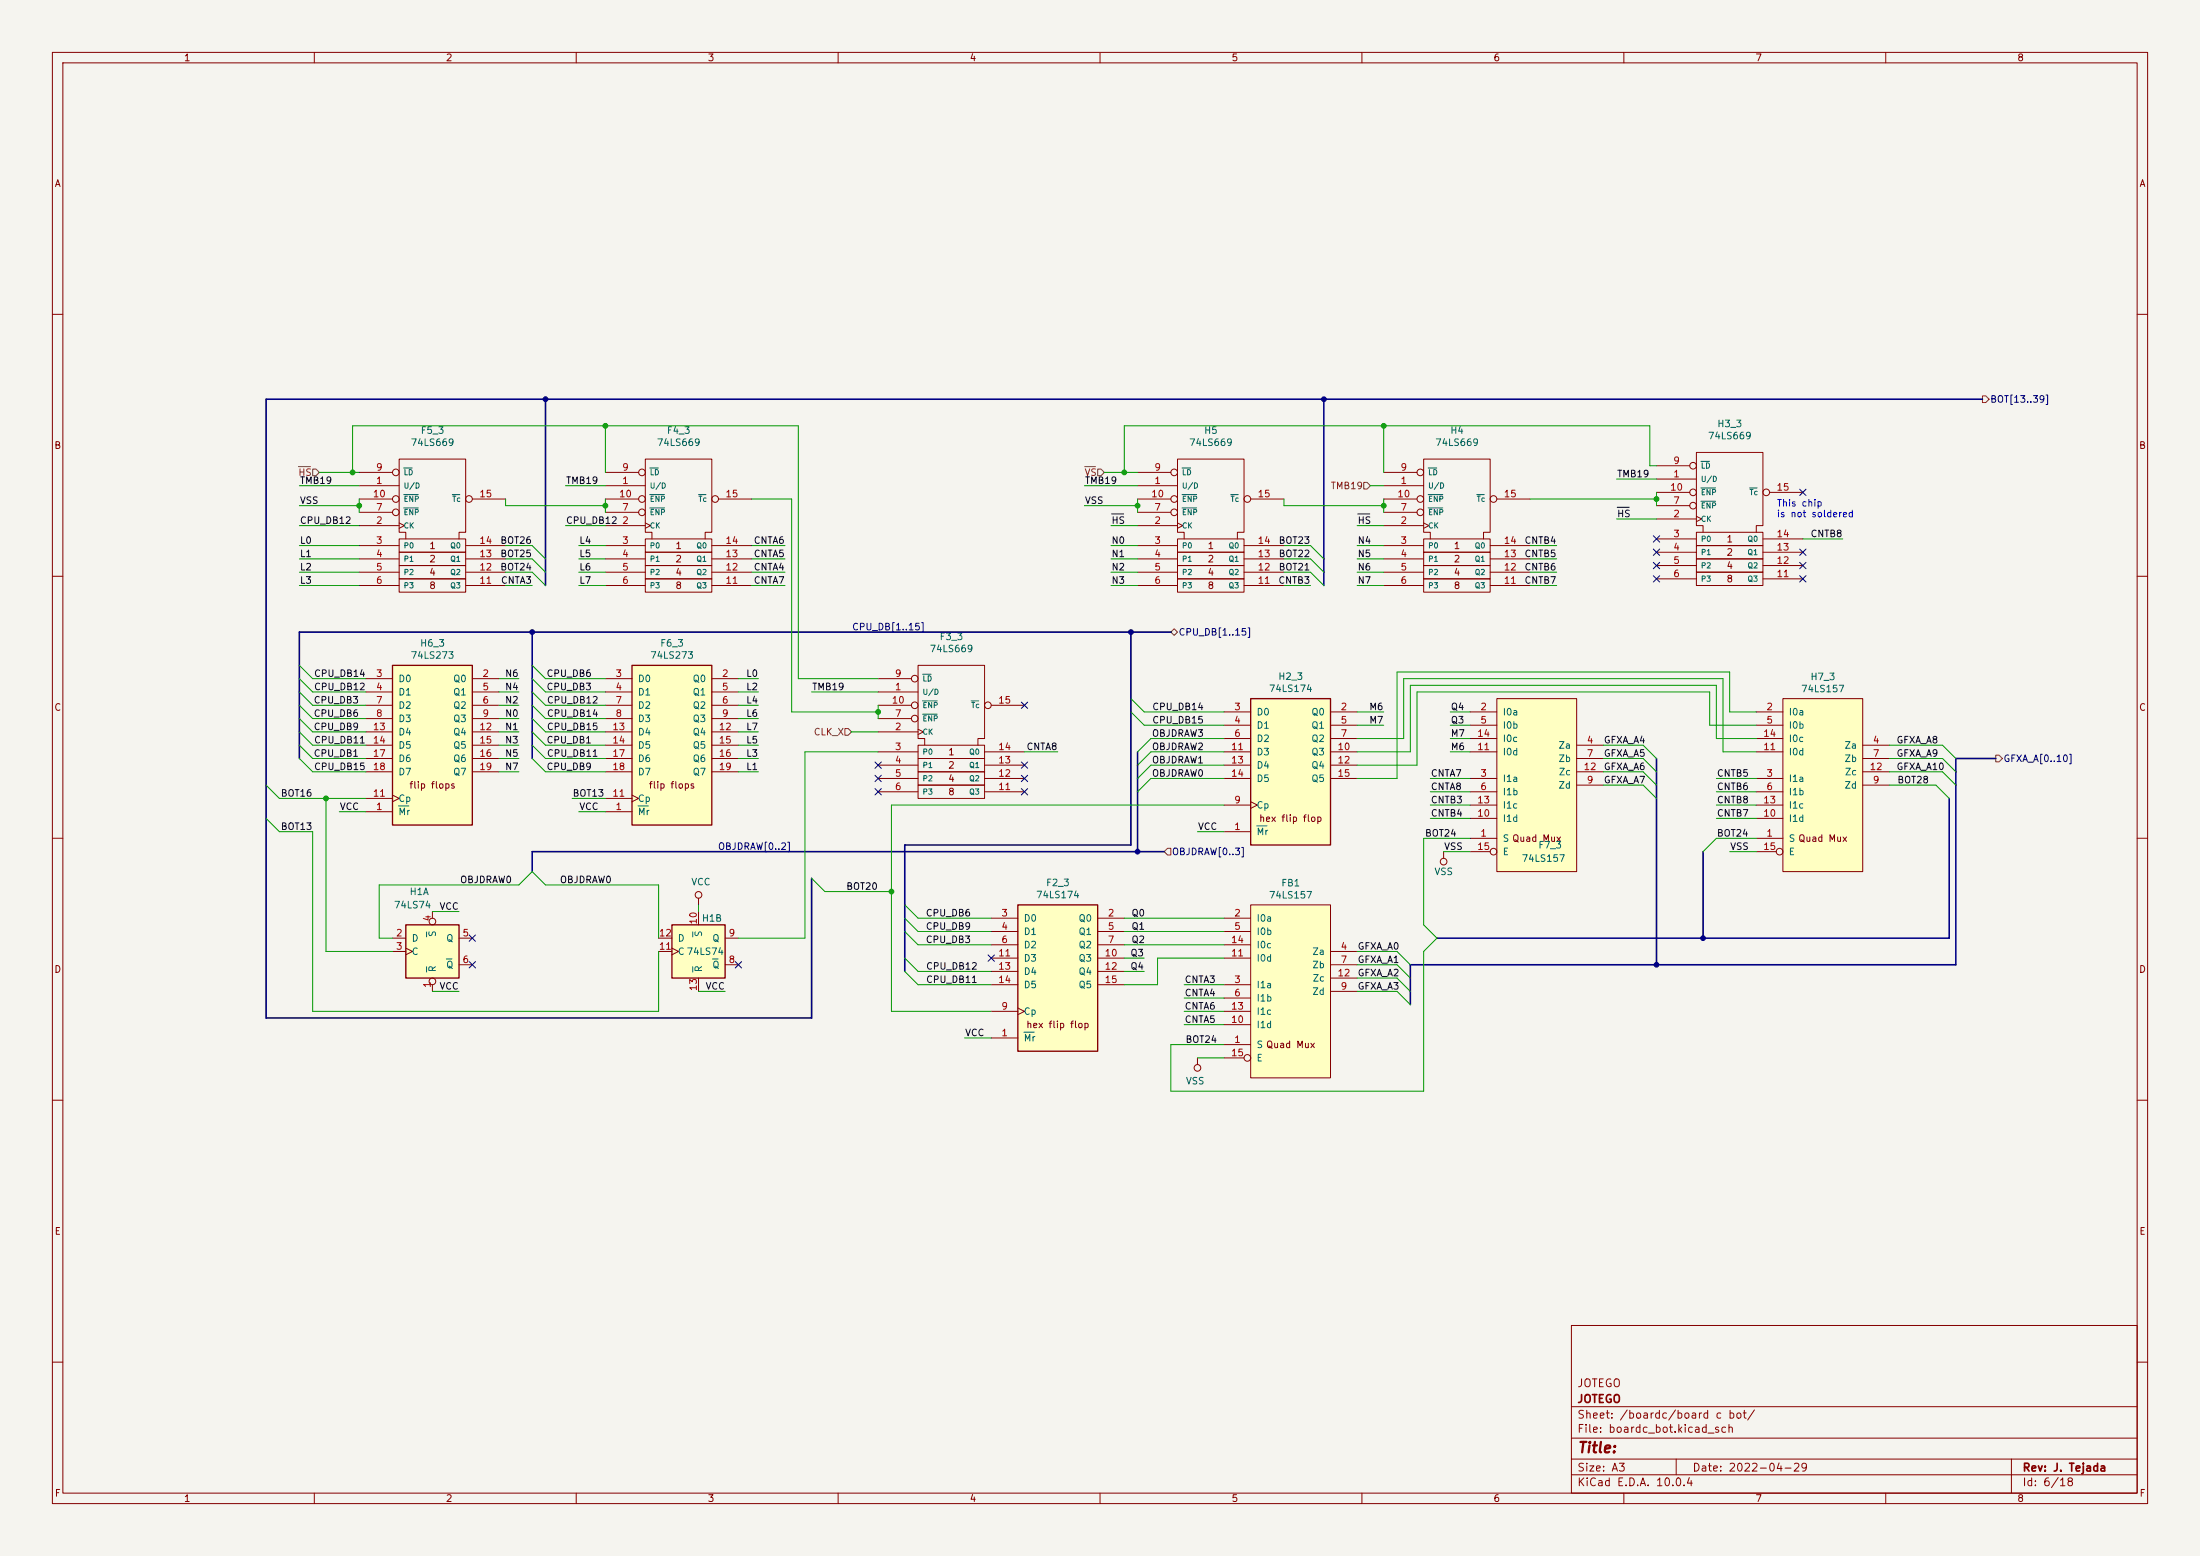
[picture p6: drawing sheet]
<svg xmlns="http://www.w3.org/2000/svg" width="420mm" height="297mm" viewBox="0 0 420 297" stroke-linecap="round" stroke-linejoin="round" font-family="sans-serif">
<path d="M0 0h420v297h-420z" fill="#f5f4ef" stroke="#f5f4ef" stroke-width=".19"/>
<g fill="none" stroke="#840000" stroke-width=".19">
<path d="M10 10h400v277h-400zM12 12h396v273h-396zM60 10v2M110 10v2M160 10v2M210 10v2M260 10v2M310 10v2M360 10v2M10 60h2M408 60h2M10 110h2"/>
<path d="M408 110h2M10 160h2M408 160h2M10 210h2M408 210h2M300 253h108v32h-108zM10 260h2M300 278.5h108M300 274.5h108M300 268.5h108M320 278.5v3M384 278.5v6.5"/>
<path d="M408 260h2M60 285v2M110 285v2M160 285v2M210 285v2M260 285v2M300 281.5h108M310 285v2M360 285v2"/>
</g>
<path d="M194.3 172.7h15.2v28h-15.2z" fill="#ffffc2"/>
<path d="M194.3 172.7h15.2v28h-15.2z" fill="none" stroke="#840000" stroke-width=".25"/>
<g fill="none" stroke="#840000" stroke-width=".19">
<path d="M115.6 92.7h7.6M115.6 97.8h6.3M115.6 90.2h6.3M115.6 95.3h6.3M123.2 99.8l1 .5-1 .5M137.2 95.3h6.3M115.6 100.3h7.6M115.6 104.1h7.6M115.6 106.7h7.6M115.6 109.2h7.6M115.6 111.8h7.6M123.2 102.9h12.7v2.5h-12.7z"/>
<path d="M123.2 105.4h12.7v2.6h-12.7zM123.2 108h12.7v2.5h-12.7zM123.2 110.5h12.7v2.5h-12.7zM124.5 102.9v-1.3h-1.3v-14h12.7v14h-1.3v1.3M135.9 104.1h7.6M135.9 106.7h7.6M135.9 109.2h7.6M135.9 111.8h7.6M189.2 175.3h5.1M189.2 177.8h5.1M209.5 175.3h5.1M209.5 177.8h5.1"/>
<path d="M189.2 198.1h5.1M189.2 180.3h5.1M189.2 193h5.1M189.2 182.9h5.1M189.2 185.4h5.1M189.2 188h5.1M194.3 192.4l1.3 .6-1.3 .7M209.5 180.3h5.1M209.5 182.9h5.1M209.5 185.4h5.1M209.5 188h5.1"/>
<circle cx="122.6" cy="90.2" r=".63"/>
<circle cx="122.6" cy="97.8" r=".63"/>
<circle cx="122.6" cy="95.2" r=".63"/>
<circle cx="136.5" cy="95.2" r=".63"/>
</g>
<path d="M124.1 97h2.7M124.1 89.3h1.6M124.1 94.4h2.7M133.3 94.4h1.5M195.5 197h1.9" fill="none" stroke="#006464" stroke-width=".19"/>
<path d="M285.7 133.4h15.3v33h-15.3z" fill="#ffffc2"/>
<g fill="none" stroke="#840000" stroke-width=".19">
<path d="M280.7 135.9h5M280.7 138.4h5M285.7 133.4h15.3v33h-15.3zM280.7 148.6h5M280.7 151.1h5M280.7 156.2h5M280.7 143.5h5M280.7 153.7h5M280.7 141h5M301 142.2h5.1M301 144.8h5.1M301 149.9h5.1"/>
<path d="M301 147.3h5.1M275.6 162.6v1.2M280.7 160h5M280.7 162.6h3.8"/>
<circle cx="275.6" cy="164.5" r=".63"/>
<circle cx="285.1" cy="162.6" r=".63"/>
</g>
<path d="M238.8 172.7h15.2v33h-15.2z" fill="#ffffc2"/>
<g fill="none" stroke="#840000" stroke-width=".19">
<path d="M233.7 175.3h5.1M233.7 177.8h5.1M238.8 172.7h15.2v33h-15.2zM233.7 199.4h5.1M233.7 188h5.1M233.7 190.5h5.1M233.7 195.6h5.1M233.7 182.9h5.1M233.7 193h5.1M233.7 180.3h5.1M254 181.6h5.1M254 184.2h5.1"/>
<path d="M254 189.2h5.1M254 186.7h5.1M228.6 201.9v1.3M233.7 201.9h3.8"/>
<circle cx="228.6" cy="203.8" r=".63"/>
<circle cx="238.1" cy="201.9" r=".63"/>
</g>
<path d="M340.4 133.4h15.2v33h-15.2z" fill="#ffffc2"/>
<g fill="none" stroke="#840000" stroke-width=".19">
<path d="M264.2 92.7h7.6M264.2 97.8h6.3M264.2 90.2h6.3M264.2 95.3h6.3M271.8 99.8l1 .5-1 .5M285.7 95.3h6.4M316.2 91.4h7.6M316.2 99.1h7.6M316.2 96.5h6.4M316.2 88.9h6.4M316.2 94h6.4M323.8 98.6l1.1 .5-1.1 .5"/>
<path d="M337.8 94h6.4M264.2 100.3h7.6M264.2 104.1h7.6M264.2 106.7h7.6M264.2 109.2h7.6M264.2 111.8h7.6M271.8 102.9h12.7v2.5h-12.7zM271.8 105.4h12.7v2.6h-12.7zM271.8 108h12.7v2.5h-12.7zM271.8 110.5h12.7v2.5h-12.7zM273 102.9v-1.3h-1.2v-14h12.7v14h-1.3v1.3M284.5 104.1h7.6"/>
<path d="M284.5 106.7h7.6M284.5 109.2h7.6M284.5 111.8h7.6M316.2 102.9h7.6M316.2 105.4h7.6M316.2 108h7.6M316.2 110.5h7.6M323.8 101.6h12.7v2.5h-12.7zM323.8 104.1h12.7v2.6h-12.7zM323.8 106.7h12.7v2.5h-12.7zM323.8 109.2h12.7v2.6h-12.7zM325.1 101.6v-1.3h-1.3v-13.9h12.7v13.9h-1.2v1.3"/>
<path d="M336.5 102.9h7.7M336.5 105.4h7.7M336.5 108h7.7M336.5 110.5h7.7M335.3 135.9h5.1M335.3 138.4h5.1M340.4 133.4h15.2v33h-15.2zM335.3 148.6h5.1M335.3 151.1h5.1M335.3 156.2h5.1M335.3 143.5h5.1M335.3 153.7h5.1"/>
<path d="M335.3 141h5.1M355.6 142.2h5.1M355.6 144.8h5.1M355.6 149.9h5.1M355.6 147.3h5.1M335.3 160h5.1M335.3 162.6h3.8"/>
<circle cx="271.1" cy="90.2" r=".63"/>
<circle cx="271.1" cy="97.8" r=".63"/>
<circle cx="271.1" cy="95.2" r=".63"/>
<circle cx="285.1" cy="95.2" r=".63"/>
<circle cx="323.2" cy="94" r=".63"/>
<circle cx="323.2" cy="88.9" r=".63"/>
<circle cx="323.2" cy="96.5" r=".63"/>
<circle cx="337.2" cy="94" r=".63"/>
<circle cx="339.7" cy="162.6" r=".63"/>
</g>
<path d="M272.6 97h2.8M272.6 89.3h1.7M272.6 94.4h2.8M281.9 94.4h1.5M324.7 95.7h2.8M324.7 88.1h1.6M324.7 93.1h2.8M334 93.1h1.4" fill="none" stroke="#006464" stroke-width=".19"/>
<path d="M128.3 176.5h10.1v10.2h-10.1z" fill="#ffffc2"/>
<path d="M128.3 176.5h10.1v10.2h-10.1z" fill="none" stroke="#840000" stroke-width=".25"/>
<g fill="none" stroke="#840000" stroke-width=".19">
<path d="M125.7 179.1h2.6M133.3 171.5v1.2M133.3 174v2.5M138.4 179.1h2.6M125.7 181.6h2.6M128.3 181l1.2 .6-1.2 .6M133.3 186.7v2.5M138.4 184.2h2.6"/>
<circle cx="133.3" cy="170.8" r=".63"/>
</g>
<path d="M132.2 177.9v.9M132.2 184.5v1M136 183h1.1" fill="none" stroke="#006464" stroke-width=".19"/>
<path d="M120.6 127h15.3v30.5h-15.3z" fill="#ffffc2"/>
<path d="M120.6 127h15.3v30.5h-15.3z" fill="none" stroke="#840000" stroke-width=".25"/>
<g fill="none" stroke="#840000" stroke-width=".19">
<path d="M115.6 129.5h5M115.6 132.1h5M115.6 134.6h5M115.6 137.2h5M115.6 139.7h5M135.9 129.5h5.1M135.9 132.1h5.1M135.9 134.6h5.1M135.9 137.2h5.1M135.9 139.7h5.1M115.6 154.9h5M115.6 152.4h5"/>
<path d="M115.6 142.2h5M115.6 144.8h5M115.6 147.3h5M120.6 151.8l1.3 .6-1.3 .6M135.9 142.2h5.1M135.9 144.8h5.1M135.9 147.3h5.1"/>
</g>
<path d="M121.8 153.8h2" fill="none" stroke="#006464" stroke-width=".19"/>
<path d="M77.5 176.5h10.1v10.2h-10.1z" fill="#ffffc2"/>
<path d="M77.5 176.5h10.1v10.2h-10.1z" fill="none" stroke="#840000" stroke-width=".25"/>
<g fill="none" stroke="#840000" stroke-width=".19">
<path d="M74.9 179.1h2.6M82.5 174v1.3M87.6 179.1h2.6M74.9 181.6h2.6M77.5 181l1.2 .6-1.2 .6M82.5 188v1.2M87.6 184.2h2.6"/>
<circle cx="82.5" cy="175.9" r=".63"/>
<circle cx="82.5" cy="187.3" r=".63"/>
</g>
<path d="M81.4 177.9v.9M81.4 184.5v1M85.2 183h1.1" fill="none" stroke="#006464" stroke-width=".19"/>
<path d="M238.8 133.4h15.2v27.9h-15.2z" fill="#ffffc2"/>
<path d="M238.8 133.4h15.2v27.9h-15.2z" fill="none" stroke="#840000" stroke-width=".25"/>
<g fill="none" stroke="#840000" stroke-width=".19">
<path d="M233.7 135.9h5.1M233.7 138.4h5.1M254 135.9h5.1M254 138.4h5.1M233.7 158.8h5.1M233.7 141h5.1M233.7 153.7h5.1M233.7 143.5h5.1M233.7 146.1h5.1M233.7 148.6h5.1M238.8 153l1.2 .7-1.2 .6M254 141h5.1"/>
<path d="M254 143.5h5.1M254 146.1h5.1M254 148.6h5.1"/>
</g>
<path d="M239.9 157.6h2" fill="none" stroke="#006464" stroke-width=".19"/>
<path d="M74.9 127h15.3v30.5h-15.3z" fill="#ffffc2"/>
<path d="M74.9 127h15.3v30.5h-15.3z" fill="none" stroke="#840000" stroke-width=".25"/>
<g fill="none" stroke="#840000" stroke-width=".19">
<path d="M68.6 92.7h7.6M68.6 97.8h6.3M68.6 90.2h6.3M68.6 95.3h6.3M76.2 99.8l1 .5-1 .5M90.2 95.3h6.3M217.2 92.7h7.6M217.2 97.8h6.3M217.2 90.2h6.3M217.2 95.3h6.3M224.8 99.8l1 .5-1 .5M238.8 95.3h6.3"/>
<path d="M68.6 100.3h7.6M68.6 104.1h7.6M68.6 106.7h7.6M68.6 109.2h7.6M68.6 111.8h7.6M76.2 102.9h12.7v2.5h-12.7zM76.2 105.4h12.7v2.6h-12.7zM76.2 108h12.7v2.5h-12.7zM76.2 110.5h12.7v2.5h-12.7zM77.5 102.9v-1.3h-1.3v-14h12.7v14h-1.3v1.3M88.9 104.1h7.6M88.9 106.7h7.6"/>
<path d="M88.9 109.2h7.6M88.9 111.8h7.6M217.2 100.3h7.6M217.2 104.1h7.6M217.2 106.7h7.6M217.2 109.2h7.6M217.2 111.8h7.6M224.8 102.9h12.7v2.5h-12.7zM224.8 105.4h12.7v2.6h-12.7zM224.8 108h12.7v2.5h-12.7zM224.8 110.5h12.7v2.5h-12.7zM226.1 102.9v-1.3h-1.3v-14h12.7v14h-1.3v1.3"/>
<path d="M237.5 104.1h7.6M237.5 106.7h7.6M237.5 109.2h7.6M237.5 111.8h7.6M69.8 129.5h5.1M69.8 132.1h5.1M69.8 134.6h5.1M69.8 137.2h5.1M69.8 139.7h5.1M90.2 129.5h5M90.2 132.1h5M90.2 134.6h5"/>
<path d="M90.2 137.2h5M90.2 139.7h5M167.6 129.5h6.4M167.6 132.1h7.7M167.6 134.6h6.4M167.6 137.2h6.4M167.6 139.7h7.7M175.3 139.2l1 .5-1 .5M189.2 134.6h6.4M69.8 154.9h5.1M69.8 152.4h5.1M69.8 142.2h5.1"/>
<path d="M69.8 144.8h5.1M69.8 147.3h5.1M74.9 151.8l1.3 .6-1.3 .6M90.2 142.2h5M90.2 144.8h5M90.2 147.3h5M167.6 143.5h7.7M167.6 146.1h7.7M167.6 148.6h7.7M167.6 151.1h7.7M175.3 142.2h12.7v2.6h-12.7zM175.3 144.8h12.7v2.5h-12.7z"/>
<path d="M175.3 147.3h12.7v2.6h-12.7zM175.3 149.9h12.7v2.5h-12.7zM176.5 142.2v-1.2h-1.2v-14h12.7v14h-1.3v1.2M188 143.5h7.6M188 146.1h7.6M188 148.6h7.6M188 151.1h7.6"/>
<circle cx="75.6" cy="90.2" r=".63"/>
<circle cx="75.6" cy="97.8" r=".63"/>
<circle cx="75.6" cy="95.2" r=".63"/>
<circle cx="89.5" cy="95.2" r=".63"/>
<circle cx="224.2" cy="97.8" r=".63"/>
<circle cx="224.2" cy="95.2" r=".63"/>
<circle cx="224.2" cy="90.2" r=".63"/>
<circle cx="238.1" cy="95.2" r=".63"/>
<circle cx="174.6" cy="137.2" r=".63"/>
<circle cx="174.6" cy="134.6" r=".63"/>
<circle cx="174.6" cy="129.5" r=".63"/>
<circle cx="188.6" cy="134.6" r=".63"/>
</g>
<g fill="none" stroke="#006464" stroke-width=".19">
<path d="M77.1 97h2.8M77.1 89.3h1.6M77.1 94.4h2.8M86.3 94.4h1.5M225.7 97h2.7M225.7 89.3h1.6M225.7 94.4h2.7M234.9 94.4h1.5M176.1 136.3h2.8M176.1 128.7h1.7M176.1 133.8h2.8M185.4 133.8h1.4"/>
<path d="M76.1 153.8h2"/>
</g>
<path d="M378.5 75.6h.6l.6 .6-.6 .6h-.6zM57 89.1h2.3M59.7 89.5h.6l.7 .7-.7 .6h-.6zM207.1 89.1h2M209.5 89.5h.7l.6 .7-.6 .6h-.7zM260.3 92.1h.7l.6 .6-.6 .6h-.7zM161.3 139.1h.6l.7 .6-.7 .6h-.6zM223.5 120.7l.7-.7 .6 .7-.6 .6zM381 144.1h.6l.7 .7-.7 .6h-.6zM222.9 161.9h.6v1.3h-.6l-.7-.6z" fill="none" stroke="#725600" stroke-width=".19"/>
<path d="M212.2 98.1h2.3M259.2 98.1h2.3M308.7 96.8h2.3" fill="none" stroke="#0f0f0f" stroke-width=".19"/>
<path d="M104.1 76.2v35.6M252.7 76.2v35.6M378.5 76.2h-327.7v118.1h104.1v-26.7M101.6 120.7v24.1M215.9 120.7v40.6h-43.2v24.1M223.5 120.7h-166.4v24.1M217.2 143.5v19.1M316.2 144.8v39.4M372.1 152.4v26.7h-97.8M381 144.8h-7.6v39.4h-104.2v7.6M222.2 162.6h-120.6v3.8M325.1 162.6v16.5" fill="none" stroke="#000084" stroke-width=".3"/>
<g fill="none" stroke="#009600" stroke-width=".19">
<path d="M57.1 96.5h11.5M57.1 92.7h11.5M61 90.2h7.6M67.3 90.2v-8.9h85.1v48.2h15.2M68.6 95.3v2.5M96.5 95.3v1.2h19.1M107.9 92.7h7.7M115.6 81.3v8.9M115.6 95.3v2.5M143.5 95.3h7.6v40.6h16.5M207 96.5h10.2M207 92.7h10.2"/>
<path d="M210.8 90.2h6.4M217.2 95.3v2.5M245.1 95.3v1.2h19.1M261.6 92.7h2.6M264.2 81.3v8.9M264.2 95.3v2.5M292.1 95.3h24.1M308.6 99.1h7.6M308.6 91.4h7.6M316.2 88.9h-1.2v-7.6h-100.4v8.9M316.2 94v2.5M57.1 111.8h11.5"/>
<path d="M57.1 106.7h11.5M57.1 109.2h11.5M57.1 104.1h11.5M57.1 100.3h11.5M96.5 111.8h5.1M96.5 106.7h5.1l2.5 2.5M96.5 109.2h5.1l2.5 2.6M96.5 104.1h5.1l2.5 2.6M107.9 100.3h7.7M110.5 111.8h5.1M110.5 106.7h5.1M110.5 109.2h5.1"/>
<path d="M110.5 104.1h5.1M143.5 111.8h6.4M143.5 106.7h6.4M143.5 109.2h6.4M143.5 104.1h6.4M212.1 111.8h5.1M212.1 106.7h5.1M212.1 109.2h5.1M212.1 104.1h5.1M212.1 100.3h5.1M245.1 111.8h5.1M245.1 106.7h5.1l2.5 2.5"/>
<path d="M245.1 109.2h5.1l2.5 2.6M245.1 104.1h5.1l2.5 2.6M259.1 111.8h5.1M259.1 106.7h5.1M259.1 109.2h5.1M259.1 104.1h5.1M259.1 100.3h5.1M292.1 111.8h5.1M292.1 106.7h5.1M292.1 109.2h5.1M292.1 104.1h5.1M344.2 102.9h7.6"/>
<path d="M57.1 129.5l2.6 2.6h10.1M57.1 139.7l2.6 2.5h10.1M57.1 127l2.6 2.5h10.1M57.1 134.6l2.6 2.6h10.1M57.1 137.2l2.6 2.5h10.1M57.1 132.1l2.6 2.5h10.1M95.2 132.1h3.9M95.2 129.5h3.9M95.2 137.2h3.9M95.2 139.7h3.9M95.2 134.6h3.9M101.6 129.5l2.5 2.6h11.5"/>
<path d="M101.6 139.7l2.5 2.5h11.5M101.6 127l2.5 2.5h11.5M101.6 134.6l2.5 2.6h11.5M101.6 137.2l2.5 2.5h11.5M101.6 132.1l2.5 2.5h11.5M141 132.1h3.8M141 129.5h3.8M141 137.2h3.8M141 139.7h3.8M141 134.6h3.8M154.9 132.1h12.7M162.6 139.7h5"/>
<path d="M167.6 134.6v2.6M215.9 135.9l2.5 2.5h15.3M215.9 133.4l2.5 2.5h15.3M259.1 138.4h5.1M259.1 135.9h5.1M276.9 138.4h3.8M276.9 135.9h3.8M335.3 138.4h-8.9v-6.3h-55.9v14h-11.4M335.3 135.9h-5.1v-7.6h-63.5v20.3h-7.6M50.8 156.2l2.5 2.6h6.4v34.2h66v-11.4M50.8 149.9l2.5 2.5h16.5M57.1 144.8l2.6 2.5h10.1"/>
<path d="M57.1 142.2l2.6 2.6h10.1M62.2 152.4v29.2h12.7M64.8 154.9h5M95.2 147.3h3.9M95.2 142.2h3.9M95.2 144.8h3.9M101.6 144.8l2.5 2.5h11.5M101.6 142.2l2.5 2.6h11.5M109.2 152.4h6.4M110.5 154.9h5.1M141 147.3h3.8M141 142.2h3.8"/>
<path d="M141 144.8h3.8M167.6 143.5h-13.9v35.6h-12.7M195.6 143.5h6.3M228.6 158.8h5.1M233.7 153.7h-63.5v39.3h19M233.7 141h-14l-2.5 2.5M233.7 143.5h-14l-2.5 2.6M233.7 148.6h-14l-2.5 2.5M233.7 146.1h-14l-2.5 2.5M259.1 141h8.9v-11.5h60.9v14h6.4M273 153.7h7.7M273 156.2h7.7"/>
<path d="M273 148.6h7.7M273 151.1h7.7M276.9 141h3.8M276.9 143.5h3.8M306.1 147.3h7.6l2.5 2.6M306.1 142.2h7.6l2.5 2.6M306.1 144.8h7.6l2.5 2.5M306.1 149.9h7.6l2.5 2.5M327.7 153.7h7.6M327.7 156.2h7.6M327.7 148.6h7.6M327.7 151.1h7.6"/>
<path d="M335.3 141h-7.6v-10.2h-58.5v12.7h-10.1M360.7 147.3h10.1l2.6 2.6M360.7 142.2h10.1l2.6 2.6M360.7 144.8h10.1l2.6 2.5M360.7 149.9h8.9l2.5 2.5M74.9 179.1h-2.5v-10.2h26.7l2.5-2.5 2.5 2.5h21.6v10.2M82.5 174h5.1M133.3 172.7v1.3M154.9 167.6l2.6 2.6h12.7M172.7 177.8l2.6 2.5h13.9M172.7 172.7l2.6 2.6h13.9M172.7 175.3l2.6 2.5h13.9"/>
<path d="M214.6 175.3h19.1M214.6 177.8h19.1M275.6 162.6h5.1M280.7 160h-8.9v16.5l2.5 2.6-2.5 2.5v26.7h-48.3v-8.9h10.2M330.2 162.6h5.1M335.3 160h-7.6l-2.6 2.6M82.5 189.2h5.1M133.3 189.2h5.1M172.7 182.9l2.6 2.5h13.9M172.7 185.4l2.6 2.6h13.9M184.1 198.1h5.1M214.6 180.3h19.1"/>
<path d="M214.6 185.4h3.8M214.6 182.9h3.8M226.1 188h7.6M226.1 193h7.6M226.1 195.6h7.6M226.1 190.5h7.6M233.7 182.9h-12.7v5.1h-6.4M259.1 184.2h7.6l2.5 2.5M259.1 189.2h7.6l2.5 2.6M259.1 181.6h7.6l2.5 2.6M259.1 186.7h7.6l2.5 2.5M228.6 201.9h5.1"/>
</g>
<g fill="none" stroke="#000084" stroke-width=".19">
<path d="M343.6 93.4l1.2 1.2M344.8 93.4l-1.2 1.2M315.6 102.3l1.2 1.2M315.6 107.3l1.2 1.3M315.6 109.9l1.2 1.2M315.6 104.8l1.2 1.2M316.8 102.3l-1.2 1.2M316.8 107.3l-1.2 1.3M316.8 109.9l-1.2 1.2M316.8 104.8l-1.2 1.2M343.6 107.3l1.2 1.3M343.6 109.9l1.2 1.2"/>
<path d="M343.6 104.8l1.2 1.2M344.8 107.3l-1.2 1.3M344.8 109.9l-1.2 1.2M344.8 104.8l-1.2 1.2M195 134l1.2 1.2M196.2 134l-1.2 1.2M167 150.5l1.2 1.2M167 148l1.2 1.2M167 145.4l1.2 1.3M168.2 150.5l-1.2 1.2M168.2 148l-1.2 1.2M168.2 145.4l-1.2 1.3"/>
<path d="M195 145.4l1.2 1.3M195 150.5l1.2 1.2M195 148l1.2 1.2M196.2 145.4l-1.2 1.3M196.2 150.5l-1.2 1.2M196.2 148l-1.2 1.2M89.6 178.5l1.2 1.2M90.8 178.5l-1.2 1.2M89.6 183.5l1.2 1.3M90.8 183.5l-1.2 1.3M140.4 183.5l1.2 1.3M141.6 183.5l-1.2 1.3"/>
<path d="M188.6 182.3l1.2 1.2M189.8 182.3l-1.2 1.2"/>
</g>
<g fill="#009600" stroke="#009600" stroke-width=".19">
<circle cx="170.2" cy="170.2" r=".46"/>
<circle cx="167.6" cy="135.9" r=".46"/>
<circle cx="217.2" cy="96.5" r=".46"/>
<circle cx="214.6" cy="90.2" r=".46"/>
<circle cx="264.2" cy="81.3" r=".46"/>
<circle cx="264.2" cy="96.5" r=".46"/>
<circle cx="316.2" cy="95.3" r=".46"/>
<circle cx="115.6" cy="81.3" r=".46"/>
<circle cx="67.3" cy="90.2" r=".46"/>
<circle cx="115.6" cy="96.5" r=".46"/>
<circle cx="62.2" cy="152.4" r=".46"/>
<circle cx="68.6" cy="96.5" r=".46"/>
</g>
<g fill="#000084" stroke="#000084" stroke-width=".19">
<circle cx="325.1" cy="179.1" r=".46"/>
<circle cx="316.2" cy="184.2" r=".46"/>
<circle cx="215.9" cy="120.7" r=".46"/>
<circle cx="252.7" cy="76.2" r=".46"/>
<circle cx="217.2" cy="162.6" r=".46"/>
<circle cx="104.1" cy="76.2" r=".46"/>
<circle cx="101.6" cy="120.7" r=".46"/>
</g>
<text font-size="2" fill="#840000" x="301" y="277.8">Title:</text>
<g font-size="1.5" fill="#840000">
<text x="301" y="268.1">JOTEGO</text>
<text x="301" y="265.1">JOTEGO</text>
<text x="301" y="273.8">File: boardc_bot.kicad_sch</text>
<text x="301" y="271.1">Sheet: /boardc/board c bot/</text>
<text x="301" y="281.2">Size: A3</text>
<text x="323" y="281.2">Date: 2022-04-29</text>
<text x="386" y="281.2">Rev: J. Tejada</text>
<text x="301" y="284">KiCad E.D.A. 10.0.4</text>
<text x="386" y="284">Id: 6/18</text>
</g>
<g font-size="1.3" fill="#840000">
<text x="35" y="12">1</text>
<text x="85" y="12">2</text>
<text x="135" y="12">3</text>
<text x="185" y="12">4</text>
<text x="235" y="12">5</text>
<text x="285" y="12">6</text>
<text x="335" y="12">7</text>
<text x="385" y="12">8</text>
<text x="10.3" y="36">A</text>
<text x="408.3" y="36">A</text>
<text x="10.3" y="86">B</text>
<text x="408.2" y="86">B</text>
<text x="81.8" y="105.1">1</text>
<text x="81.8" y="107.7">2</text>
<text x="128.8" y="105.1">1</text>
<text x="128.8" y="107.7">2</text>
<text x="230.4" y="105.1">1</text>
<text x="230.4" y="107.7">2</text>
<text x="277.4" y="105.1">1</text>
<text x="277.4" y="107.7">2</text>
<text x="329.5" y="103.8">1</text>
<text x="329.5" y="106.4">2</text>
<text x="81.8" y="110.2">4</text>
<text x="81.8" y="112.7">8</text>
<text x="128.8" y="110.2">4</text>
<text x="128.8" y="112.7">8</text>
<text x="230.4" y="110.2">4</text>
<text x="230.4" y="112.7">8</text>
<text x="277.4" y="110.2">4</text>
<text x="277.4" y="112.7">8</text>
<text x="329.5" y="108.9">4</text>
<text x="329.5" y="111.5">8</text>
<text x="10.3" y="136">C</text>
<text x="408.2" y="136">C</text>
<text x="180.9" y="144.5">1</text>
<text x="180.9" y="147">2</text>
<text x="180.9" y="149.6">4</text>
<text x="78" y="150.8">flip flops</text>
<text x="123.8" y="150.8">flip flops</text>
<text x="180.9" y="152.1">8</text>
<text x="240.3" y="157.2">hex flip flop</text>
<text x="10.3" y="186">D</text>
<text x="408.2" y="186">D</text>
<text x="195.8" y="196.6">hex flip flop</text>
<text x="10.3" y="236">E</text>
<text x="408.3" y="236">E</text>
<text x="10.3" y="286">F</text>
<text x="35" y="287">1</text>
<text x="85" y="287">2</text>
<text x="135" y="287">3</text>
<text x="185" y="287">4</text>
<text x="235" y="287">5</text>
<text x="285" y="287">6</text>
<text x="335" y="287">7</text>
<text x="385" y="287">8</text>
<text x="408.3" y="286">F</text>
</g>
<g font-size="1.3" fill="#000084">
<text x="379.8" y="77.2">BOT[13..39]</text>
<text x="162.6" y="120.6">CPU_DB[1..15]</text>
<text x="224.9" y="121.6">CPU_DB[1..15]</text>
<text x="382.4" y="145.8">GFXA_A[0..10]</text>
<text x="137" y="162.5">OBJDRAW[0..2]</text>
<text x="223.6" y="163.5">OBJDRAW[0..3]</text>
</g>
<g font-size="1.3" fill="#006464">
<text x="80.2" y="83.1">F5_3</text>
<text x="127.2" y="83.1">F4_3</text>
<text x="229.8" y="83.1">H5</text>
<text x="276.8" y="83.1">H4</text>
<text x="327.7" y="81.8">H3_3</text>
<text x="78.3" y="85.4">74LS669</text>
<text x="125.3" y="85.4">74LS669</text>
<text x="226.9" y="85.4">74LS669</text>
<text x="273.9" y="85.4">74LS669</text>
<text x="326" y="84.2">74LS669</text>
<text x="80.1" y="123.7">H6_3</text>
<text x="125.9" y="123.7">F6_3</text>
<text x="177.4" y="124.8">74LS669</text>
<text x="179.3" y="122.5">F3_3</text>
<text x="75.9" y="130.5">D0</text>
<text x="78.3" y="126">74LS273</text>
<text x="86.4" y="130.5">Q0</text>
<text x="121.7" y="130.5">D0</text>
<text x="124" y="126">74LS273</text>
<text x="132.1" y="130.5">Q0</text>
<text x="243.9" y="130.1">H2_3</text>
<text x="345.5" y="130.1">H7_3</text>
<text x="75.9" y="133.1">D1</text>
<text x="75.9" y="135.6">D2</text>
<text x="86.4" y="133.1">Q1</text>
<text x="86.4" y="135.6">Q2</text>
<text x="121.7" y="133.1">D1</text>
<text x="121.7" y="135.6">D2</text>
<text x="132.1" y="133.1">Q1</text>
<text x="132.1" y="135.6">Q2</text>
<text x="239.8" y="136.9">D0</text>
<text x="242.1" y="132.4">74LS174</text>
<text x="250.2" y="136.9">Q0</text>
<text x="286.8" y="136.9">I0a</text>
<text x="341.4" y="136.9">I0a</text>
<text x="343.7" y="132.4">74LS157</text>
<text x="75.9" y="138.1">D3</text>
<text x="75.9" y="140.7">D4</text>
<text x="75.9" y="143.2">D5</text>
<text x="86.4" y="138.1">Q3</text>
<text x="86.4" y="140.7">Q4</text>
<text x="86.4" y="143.2">Q5</text>
<text x="121.7" y="138.1">D3</text>
<text x="121.7" y="140.7">D4</text>
<text x="121.7" y="143.2">D5</text>
<text x="132.1" y="138.1">Q3</text>
<text x="132.1" y="140.7">Q4</text>
<text x="132.1" y="143.2">Q5</text>
<text x="239.8" y="139.4">D1</text>
<text x="239.8" y="141.9">D2</text>
<text x="250.2" y="139.4">Q1</text>
<text x="250.2" y="141.9">Q2</text>
<text x="286.8" y="139.4">I0b</text>
<text x="286.8" y="141.9">I0c</text>
<text x="297.4" y="143.2">Za</text>
<text x="341.4" y="139.4">I0b</text>
<text x="341.4" y="141.9">I0c</text>
<text x="352" y="143.2">Za</text>
<text x="75.9" y="145.8">D6</text>
<text x="75.9" y="148.3">D7</text>
<text x="86.4" y="145.8">Q6</text>
<text x="86.4" y="148.3">Q7</text>
<text x="121.7" y="145.8">D6</text>
<text x="121.7" y="148.3">D7</text>
<text x="132.1" y="145.8">Q6</text>
<text x="132.1" y="148.3">Q7</text>
<text x="239.8" y="144.5">D3</text>
<text x="239.8" y="147">D4</text>
<text x="239.8" y="149.6">D5</text>
<text x="250.2" y="144.5">Q3</text>
<text x="250.2" y="147">Q4</text>
<text x="250.2" y="149.6">Q5</text>
<text x="286.8" y="149.6">I1a</text>
<text x="286.8" y="144.5">I0d</text>
<text x="297.4" y="145.8">Zb</text>
<text x="297.5" y="148.3">Zc</text>
<text x="341.4" y="149.6">I1a</text>
<text x="341.4" y="144.5">I0d</text>
<text x="352" y="145.8">Zb</text>
<text x="352.1" y="148.3">Zc</text>
<text x="75.9" y="155.9">Mr</text>
<text x="75.9" y="153.4">Cp</text>
<text x="121.7" y="155.9">Mr</text>
<text x="121.7" y="153.4">Cp</text>
<text x="239.8" y="154.6">Cp</text>
<text x="286.8" y="152.1">I1b</text>
<text x="286.8" y="154.6">I1c</text>
<text x="297.4" y="150.8">Zd</text>
<text x="341.4" y="152.1">I1b</text>
<text x="341.4" y="154.6">I1c</text>
<text x="352" y="150.8">Zd</text>
<text x="239.8" y="159.7">Mr</text>
<text x="286.8" y="161">S Quad Mux</text>
<text x="286.8" y="157.2">I1d</text>
<text x="341.4" y="161">S Quad Mux</text>
<text x="341.4" y="157.2">I1d</text>
<text x="273.7" y="167.3">VSS</text>
<text x="286.8" y="163.5">E</text>
<text x="290.4" y="164.8">74LS157</text>
<text x="293.6" y="162.3">F7_3</text>
<text x="341.4" y="163.5">E</text>
<text x="75.1" y="173.7">74LS74</text>
<text x="78.1" y="171.2">H1A</text>
<text x="131.9" y="169.3">VCC</text>
<text x="197.7" y="171.8">74LS174</text>
<text x="199.6" y="169.4">F2_3</text>
<text x="242.1" y="171.8">74LS157</text>
<text x="244.5" y="169.5">FB1</text>
<text x="83.5" y="179" transform="rotate(-90 83.5 179)">S</text>
<text x="133.9" y="176.2">H1B</text>
<text x="134.3" y="179" transform="rotate(-90 134.3 179)">S</text>
<text x="195.3" y="176.2">D0</text>
<text x="195.3" y="178.8">D1</text>
<text x="205.8" y="176.2">Q0</text>
<text x="205.8" y="178.8">Q1</text>
<text x="239.8" y="176.2">I0a</text>
<text x="239.8" y="178.8">I0b</text>
<text x="78.5" y="180">D</text>
<text x="78.5" y="182.6">C</text>
<text x="83.5" y="185.7" transform="rotate(-90 83.5 185.7)">R</text>
<text x="85.1" y="180">Q</text>
<text x="85.1" y="185.1">Q</text>
<text x="129.3" y="182.6">C 74LS74</text>
<text x="129.3" y="180">D</text>
<text x="134.3" y="185.7" transform="rotate(-90 134.3 185.7)">R</text>
<text x="135.9" y="185.1">Q</text>
<text x="135.9" y="180">Q</text>
<text x="195.3" y="181.3">D2</text>
<text x="195.3" y="183.9">D3</text>
<text x="205.8" y="181.3">Q2</text>
<text x="205.8" y="183.9">Q3</text>
<text x="239.8" y="183.9">I0d</text>
<text x="239.8" y="181.3">I0c</text>
<text x="250.4" y="182.6">Za</text>
<text x="250.4" y="185.1">Zb</text>
<text x="195.3" y="186.4">D4</text>
<text x="195.3" y="188.9">D5</text>
<text x="205.8" y="186.4">Q4</text>
<text x="205.8" y="188.9">Q5</text>
<text x="239.8" y="188.9">I1a</text>
<text x="239.8" y="191.5">I1b</text>
<text x="250.4" y="190.2">Zd</text>
<text x="250.5" y="187.7">Zc</text>
<text x="195.3" y="194">Cp</text>
<text x="239.8" y="196.6">I1d</text>
<text x="239.8" y="194">I1c</text>
<text x="195.3" y="199.1">Mr</text>
<text x="239.8" y="200.4">S Quad Mux</text>
<text x="239.8" y="202.9">E</text>
<text x="226.3" y="207.3">VSS</text>
</g>
<g font-size="1.3" fill="#a90000">
<text x="319.3" y="88.9">9</text>
<text x="71.1" y="95.2">10</text>
<text x="71.7" y="92.7">1</text>
<text x="71.7" y="90.1">9</text>
<text x="91.4" y="95.2">15</text>
<text x="118.1" y="95.2">10</text>
<text x="118.7" y="92.7">1</text>
<text x="118.7" y="90.1">9</text>
<text x="138.4" y="95.2">15</text>
<text x="219.7" y="95.2">10</text>
<text x="220.3" y="92.7">1</text>
<text x="220.3" y="90.1">9</text>
<text x="240" y="95.2">15</text>
<text x="266.7" y="95.2">10</text>
<text x="267.3" y="92.7">1</text>
<text x="267.3" y="90.1">9</text>
<text x="287" y="95.2">15</text>
<text x="318.7" y="94">10</text>
<text x="319.3" y="91.4">1</text>
<text x="339" y="94">15</text>
<text x="71.7" y="100.3">2</text>
<text x="71.7" y="97.8">7</text>
<text x="118.7" y="100.3">2</text>
<text x="118.7" y="97.8">7</text>
<text x="220.3" y="100.3">2</text>
<text x="220.3" y="97.8">7</text>
<text x="267.3" y="100.3">2</text>
<text x="267.3" y="97.8">7</text>
<text x="319.3" y="99">2</text>
<text x="319.3" y="96.5">7</text>
<text x="71.7" y="104.1">3</text>
<text x="71.7" y="106.7">4</text>
<text x="91.4" y="106.7">13</text>
<text x="91.4" y="104.1">14</text>
<text x="118.7" y="104.1">3</text>
<text x="118.7" y="106.7">4</text>
<text x="138.4" y="106.7">13</text>
<text x="138.4" y="104.1">14</text>
<text x="220.3" y="104.1">3</text>
<text x="220.3" y="106.7">4</text>
<text x="240" y="106.7">13</text>
<text x="240" y="104.1">14</text>
<text x="267.3" y="104.1">3</text>
<text x="267.3" y="106.7">4</text>
<text x="287" y="106.7">13</text>
<text x="287" y="104.1">14</text>
<text x="319.3" y="102.8">3</text>
<text x="319.3" y="105.4">4</text>
<text x="319.3" y="107.9">5</text>
<text x="339" y="107.9">12</text>
<text x="339" y="105.4">13</text>
<text x="339" y="102.8">14</text>
<text x="71.7" y="109.2">5</text>
<text x="71.7" y="111.7">6</text>
<text x="91.4" y="111.7">11</text>
<text x="91.4" y="109.2">12</text>
<text x="118.7" y="109.2">5</text>
<text x="118.7" y="111.7">6</text>
<text x="138.4" y="111.7">11</text>
<text x="138.4" y="109.2">12</text>
<text x="220.3" y="109.2">5</text>
<text x="220.3" y="111.7">6</text>
<text x="240" y="111.7">11</text>
<text x="240" y="109.2">12</text>
<text x="267.3" y="109.2">5</text>
<text x="267.3" y="111.7">6</text>
<text x="287" y="111.7">11</text>
<text x="287" y="109.2">12</text>
<text x="319.3" y="110.5">6</text>
<text x="339" y="110.5">11</text>
<text x="71.7" y="129.5">3</text>
<text x="92" y="129.5">2</text>
<text x="117.4" y="129.5">3</text>
<text x="137.7" y="129.5">2</text>
<text x="170.7" y="129.5">9</text>
<text x="71.7" y="132.1">4</text>
<text x="71.7" y="134.6">7</text>
<text x="71.7" y="137.1">8</text>
<text x="92" y="132.1">5</text>
<text x="92" y="134.6">6</text>
<text x="92" y="137.1">9</text>
<text x="117.4" y="132.1">4</text>
<text x="117.4" y="134.6">7</text>
<text x="117.4" y="137.1">8</text>
<text x="137.7" y="132.1">5</text>
<text x="137.7" y="134.6">6</text>
<text x="137.7" y="137.1">9</text>
<text x="170.1" y="134.6">10</text>
<text x="170.7" y="132.1">1</text>
<text x="170.7" y="137.1">7</text>
<text x="190.5" y="134.6">15</text>
<text x="235.5" y="135.9">3</text>
<text x="255.8" y="135.9">2</text>
<text x="282.5" y="135.9">2</text>
<text x="337.1" y="135.9">2</text>
<text x="71.1" y="139.7">13</text>
<text x="71.1" y="142.2">14</text>
<text x="91.4" y="139.7">12</text>
<text x="91.4" y="142.2">15</text>
<text x="116.8" y="139.7">13</text>
<text x="116.8" y="142.2">14</text>
<text x="137.1" y="139.7">12</text>
<text x="137.1" y="142.2">15</text>
<text x="170.7" y="139.7">2</text>
<text x="170.7" y="143.5">3</text>
<text x="190.5" y="143.5">14</text>
<text x="234.9" y="143.5">11</text>
<text x="235.5" y="138.4">4</text>
<text x="235.5" y="140.9">6</text>
<text x="255.2" y="143.5">10</text>
<text x="255.8" y="138.4">5</text>
<text x="255.8" y="140.9">7</text>
<text x="281.9" y="143.5">11</text>
<text x="281.9" y="140.9">14</text>
<text x="282.5" y="138.4">5</text>
<text x="302.8" y="142.2">4</text>
<text x="336.5" y="143.5">11</text>
<text x="336.5" y="140.9">14</text>
<text x="337.1" y="138.4">5</text>
<text x="357.4" y="142.2">4</text>
<text x="71.1" y="144.8">17</text>
<text x="71.1" y="147.3">18</text>
<text x="91.4" y="144.8">16</text>
<text x="91.4" y="147.3">19</text>
<text x="116.8" y="144.8">17</text>
<text x="116.8" y="147.3">18</text>
<text x="137.1" y="144.8">16</text>
<text x="137.1" y="147.3">19</text>
<text x="170.7" y="146">4</text>
<text x="170.7" y="148.6">5</text>
<text x="190.5" y="148.6">12</text>
<text x="190.5" y="146">13</text>
<text x="234.9" y="146">13</text>
<text x="234.9" y="148.6">14</text>
<text x="255.2" y="146">12</text>
<text x="255.2" y="148.6">15</text>
<text x="282.5" y="148.6">3</text>
<text x="302.2" y="147.3">12</text>
<text x="302.8" y="144.8">7</text>
<text x="302.8" y="149.8">9</text>
<text x="337.1" y="148.6">3</text>
<text x="356.8" y="147.3">12</text>
<text x="357.4" y="144.8">7</text>
<text x="357.4" y="149.8">9</text>
<text x="71.1" y="152.4">11</text>
<text x="71.7" y="154.9">1</text>
<text x="116.8" y="152.4">11</text>
<text x="117.4" y="154.9">1</text>
<text x="170.7" y="151.1">6</text>
<text x="190.5" y="151.1">11</text>
<text x="235.5" y="153.6">9</text>
<text x="281.9" y="153.6">13</text>
<text x="282.5" y="151.1">6</text>
<text x="336.5" y="153.6">13</text>
<text x="337.1" y="151.1">6</text>
<text x="235.5" y="158.7">1</text>
<text x="281.9" y="156.2">10</text>
<text x="282.5" y="160">1</text>
<text x="336.5" y="156.2">10</text>
<text x="337.1" y="160">1</text>
<text x="281.9" y="162.5">15</text>
<text x="336.5" y="162.5">15</text>
<text x="75.5" y="179">2</text>
<text x="82.5" y="176" transform="rotate(-90 82.5 176)">4</text>
<text x="88.2" y="179">5</text>
<text x="125.7" y="179">12</text>
<text x="133.3" y="176.6" transform="rotate(-90 133.3 176.6)">10</text>
<text x="139" y="179">9</text>
<text x="191.1" y="175.2">3</text>
<text x="191.1" y="177.8">4</text>
<text x="211.4" y="175.2">2</text>
<text x="211.4" y="177.8">5</text>
<text x="235.5" y="175.2">2</text>
<text x="235.5" y="177.8">5</text>
<text x="75.5" y="181.6">3</text>
<text x="88.2" y="184.1">6</text>
<text x="125.7" y="181.6">11</text>
<text x="139" y="184.1">8</text>
<text x="190.5" y="182.9">11</text>
<text x="190.5" y="185.4">13</text>
<text x="191.1" y="180.3">6</text>
<text x="210.8" y="182.9">10</text>
<text x="210.8" y="185.4">12</text>
<text x="211.4" y="180.3">7</text>
<text x="234.9" y="182.9">11</text>
<text x="234.9" y="180.3">14</text>
<text x="255.8" y="181.6">4</text>
<text x="255.8" y="184.1">7</text>
<text x="82.5" y="188.7" transform="rotate(-90 82.5 188.7)">1</text>
<text x="133.3" y="189.3" transform="rotate(-90 133.3 189.3)">13</text>
<text x="190.5" y="187.9">14</text>
<text x="210.8" y="187.9">15</text>
<text x="235.5" y="187.9">3</text>
<text x="235.5" y="190.5">6</text>
<text x="255.2" y="186.7">12</text>
<text x="255.8" y="189.2">9</text>
<text x="191.1" y="193">9</text>
<text x="234.9" y="195.6">10</text>
<text x="234.9" y="193">13</text>
<text x="191.1" y="198.1">1</text>
<text x="234.9" y="201.9">15</text>
<text x="235.5" y="199.4">1</text>
</g>
<g font-size="1.3" fill="#725600">
<text x="56.8" y="91.1">HS</text>
<text x="206.9" y="91.1">VS</text>
<text x="253.9" y="93.7">TMB19</text>
<text x="155.2" y="140.7">CLK_X</text>
</g>
<g font-size="1.3" fill="#0f0f0f">
<text x="57.1" y="92.7">TMB19</text>
<text x="107.9" y="92.7">TMB19</text>
<text x="207" y="92.7">TMB19</text>
<text x="308.6" y="91.4">TMB19</text>
<text x="57.1" y="100.3">CPU_DB12</text>
<text x="57.1" y="96.5">VSS</text>
<text x="107.9" y="100.3">CPU_DB12</text>
<text x="207" y="96.5">VSS</text>
<text x="212.1" y="100.3">HS</text>
<text x="259.1" y="100.3">HS</text>
<text x="308.6" y="99">HS</text>
<text x="57.1" y="106.6">L1</text>
<text x="57.1" y="104.1">L0</text>
<text x="95.4" y="104.1">BOT26</text>
<text x="95.4" y="106.6">BOT25</text>
<text x="110.5" y="106.6">L5</text>
<text x="110.5" y="104.1">L4</text>
<text x="143.8" y="106.6">CNTA5</text>
<text x="143.8" y="104.1">CNTA6</text>
<text x="212.1" y="106.6">N1</text>
<text x="212.1" y="104.1">N0</text>
<text x="244" y="104.1">BOT23</text>
<text x="244" y="106.6">BOT22</text>
<text x="259.1" y="106.6">N5</text>
<text x="259.1" y="104.1">N4</text>
<text x="290.9" y="104.1">CNTB4</text>
<text x="290.9" y="106.6">CNTB5</text>
<text x="345.5" y="102.8">CNTB8</text>
<text x="57.1" y="109.2">L2</text>
<text x="57.1" y="111.7">L3</text>
<text x="95.4" y="109.2">BOT24</text>
<text x="95.5" y="111.7">CNTA3</text>
<text x="110.5" y="111.7">L7</text>
<text x="110.5" y="109.2">L6</text>
<text x="143.8" y="111.7">CNTA7</text>
<text x="143.8" y="109.2">CNTA4</text>
<text x="212.1" y="109.2">N2</text>
<text x="212.1" y="111.7">N3</text>
<text x="243.9" y="111.7">CNTB3</text>
<text x="244" y="109.2">BOT21</text>
<text x="259.1" y="111.7">N7</text>
<text x="259.1" y="109.2">N6</text>
<text x="290.9" y="111.7">CNTB7</text>
<text x="290.9" y="109.2">CNTB6</text>
<text x="59.8" y="129.5">CPU_DB14</text>
<text x="96.3" y="129.5">N6</text>
<text x="104.2" y="129.5">CPU_DB6</text>
<text x="142.3" y="129.5">L0</text>
<text x="59.8" y="137.1">CPU_DB6</text>
<text x="59.8" y="134.6">CPU_DB3</text>
<text x="59.8" y="132">CPU_DB12</text>
<text x="96.3" y="134.6">N2</text>
<text x="96.3" y="137.1">N0</text>
<text x="96.3" y="132">N4</text>
<text x="104.2" y="132">CPU_DB3</text>
<text x="104.3" y="134.6">CPU_DB12</text>
<text x="104.3" y="137.1">CPU_DB14</text>
<text x="142.3" y="134.6">L4</text>
<text x="142.3" y="137.1">L6</text>
<text x="142.3" y="132">L2</text>
<text x="154.9" y="132">TMB19</text>
<text x="219.9" y="135.9">CPU_DB14</text>
<text x="261.3" y="135.9">M6</text>
<text x="276.9" y="135.9">Q4</text>
<text x="59.8" y="139.7">CPU_DB9</text>
<text x="59.8" y="142.2">CPU_DB11</text>
<text x="96.3" y="139.7">N1</text>
<text x="96.3" y="142.2">N3</text>
<text x="104.2" y="142.2">CPU_DB1</text>
<text x="104.3" y="139.7">CPU_DB15</text>
<text x="142.3" y="139.7">L7</text>
<text x="142.3" y="142.2">L5</text>
<text x="195.9" y="143.5">CNTA8</text>
<text x="219.8" y="143.5">OBJDRAW2</text>
<text x="219.8" y="140.9">OBJDRAW3</text>
<text x="219.9" y="138.4">CPU_DB15</text>
<text x="261.3" y="138.4">M7</text>
<text x="276.9" y="143.5">M6</text>
<text x="276.9" y="138.4">Q3</text>
<text x="276.9" y="140.9">M7</text>
<text x="306.1" y="142.2">GFXA_A4</text>
<text x="361.9" y="142.2">GFXA_A8</text>
<text x="59.8" y="144.7">CPU_DB1</text>
<text x="59.8" y="147.3">CPU_DB15</text>
<text x="96.3" y="147.3">N7</text>
<text x="96.3" y="144.7">N5</text>
<text x="104.2" y="147.3">CPU_DB9</text>
<text x="104.3" y="144.7">CPU_DB11</text>
<text x="142.3" y="144.7">L3</text>
<text x="142.3" y="147.3">L1</text>
<text x="219.8" y="146">OBJDRAW1</text>
<text x="219.8" y="148.6">OBJDRAW0</text>
<text x="273" y="148.6">CNTA7</text>
<text x="306.1" y="149.8">GFXA_A7</text>
<text x="306.1" y="144.7">GFXA_A5</text>
<text x="306.1" y="147.3">GFXA_A6</text>
<text x="327.7" y="148.6">CNTB5</text>
<text x="361.9" y="147.3">GFXA_A10</text>
<text x="361.9" y="144.7">GFXA_A9</text>
<text x="362.1" y="149.8">BOT28</text>
<text x="53.5" y="152.4">BOT16</text>
<text x="64.8" y="154.9">VCC</text>
<text x="109.2" y="152.4">BOT13</text>
<text x="110.5" y="154.9">VCC</text>
<text x="273" y="151.1">CNTA8</text>
<text x="273" y="153.6">CNTB3</text>
<text x="327.7" y="153.6">CNTB8</text>
<text x="327.7" y="151.1">CNTB6</text>
<text x="53.5" y="158.7">BOT13</text>
<text x="228.6" y="158.7">VCC</text>
<text x="271.9" y="160">BOT24</text>
<text x="273" y="156.2">CNTB4</text>
<text x="327.7" y="156.2">CNTB7</text>
<text x="327.7" y="160">BOT24</text>
<text x="275.6" y="162.5">VSS</text>
<text x="330.2" y="162.5">VSS</text>
<text x="83.8" y="174">VCC</text>
<text x="87.7" y="168.9">OBJDRAW0</text>
<text x="106.8" y="168.9">OBJDRAW0</text>
<text x="161.4" y="170.1">BOT20</text>
<text x="176.6" y="175.2">CPU_DB6</text>
<text x="176.6" y="177.8">CPU_DB9</text>
<text x="215.9" y="177.8">Q1</text>
<text x="215.9" y="175.2">Q0</text>
<text x="176.6" y="180.3">CPU_DB3</text>
<text x="176.7" y="185.4">CPU_DB12</text>
<text x="215.7" y="182.8">Q3</text>
<text x="215.7" y="185.4">Q4</text>
<text x="215.9" y="180.3">Q2</text>
<text x="259.1" y="181.6">GFXA_A0</text>
<text x="259.1" y="184.1">GFXA_A1</text>
<text x="83.8" y="189.2">VCC</text>
<text x="134.6" y="189.2">VCC</text>
<text x="176.7" y="187.9">CPU_DB11</text>
<text x="226.1" y="187.9">CNTA3</text>
<text x="226.1" y="190.5">CNTA4</text>
<text x="259.1" y="189.2">GFXA_A3</text>
<text x="259.1" y="186.7">GFXA_A2</text>
<text x="226.1" y="193">CNTA6</text>
<text x="226.1" y="195.5">CNTA5</text>
<text x="184.1" y="198.1">VCC</text>
<text x="226.2" y="199.4">BOT24</text>
</g>
<g font-size="1.3" fill="#0000c2">
<text x="339.1" y="97">This chip</text>
<text x="339.1" y="99">is not soldered</text>
</g>
<g font-size="1" fill="#006464">
<text x="324.6" y="89.7">LD</text>
<text x="77" y="93.5">U/D</text>
<text x="77" y="90.9">LD</text>
<text x="124" y="93.5">U/D</text>
<text x="124" y="90.9">LD</text>
<text x="225.6" y="93.5">U/D</text>
<text x="225.6" y="90.9">LD</text>
<text x="272.5" y="93.5">U/D</text>
<text x="272.5" y="90.9">LD</text>
<text x="324.6" y="92.2">U/D</text>
<text x="324.6" y="94.8">ENP</text>
<text x="333.9" y="94.8">Tc</text>
<text x="77" y="101.1">CK</text>
<text x="77" y="98.6">ENP</text>
<text x="77" y="96">ENP</text>
<text x="86.2" y="96">Tc</text>
<text x="124" y="101.1">CK</text>
<text x="124" y="98.6">ENP</text>
<text x="124" y="96">ENP</text>
<text x="133.2" y="96">Tc</text>
<text x="225.6" y="101.1">CK</text>
<text x="225.6" y="98.6">ENP</text>
<text x="225.6" y="96">ENP</text>
<text x="234.8" y="96">Tc</text>
<text x="272.5" y="101.1">CK</text>
<text x="272.5" y="98.6">ENP</text>
<text x="272.5" y="96">ENP</text>
<text x="281.8" y="96">Tc</text>
<text x="324.6" y="99.8">CK</text>
<text x="324.6" y="97.3">ENP</text>
<text x="77" y="104.9">P0</text>
<text x="77" y="107.5">P1</text>
<text x="85.9" y="107.5">Q1</text>
<text x="85.9" y="104.9">Q0</text>
<text x="124" y="104.9">P0</text>
<text x="124" y="107.5">P1</text>
<text x="132.8" y="107.5">Q1</text>
<text x="132.8" y="104.9">Q0</text>
<text x="225.6" y="104.9">P0</text>
<text x="225.6" y="107.5">P1</text>
<text x="234.4" y="107.5">Q1</text>
<text x="234.4" y="104.9">Q0</text>
<text x="272.5" y="104.9">P0</text>
<text x="272.5" y="107.5">P1</text>
<text x="281.4" y="107.5">Q1</text>
<text x="281.4" y="104.9">Q0</text>
<text x="324.6" y="103.6">P0</text>
<text x="324.6" y="106.2">P1</text>
<text x="333.5" y="106.2">Q1</text>
<text x="333.5" y="103.6">Q0</text>
<text x="77" y="110">P2</text>
<text x="77" y="112.5">P3</text>
<text x="85.9" y="112.5">Q3</text>
<text x="85.9" y="110">Q2</text>
<text x="124" y="110">P2</text>
<text x="124" y="112.5">P3</text>
<text x="132.8" y="112.5">Q3</text>
<text x="132.8" y="110">Q2</text>
<text x="225.6" y="110">P2</text>
<text x="225.6" y="112.5">P3</text>
<text x="234.4" y="112.5">Q3</text>
<text x="234.4" y="110">Q2</text>
<text x="272.5" y="110">P2</text>
<text x="272.5" y="112.5">P3</text>
<text x="281.4" y="112.5">Q3</text>
<text x="281.4" y="110">Q2</text>
<text x="324.6" y="108.7">P2</text>
<text x="324.6" y="111.3">P3</text>
<text x="333.5" y="111.3">Q3</text>
<text x="333.5" y="108.7">Q2</text>
<text x="176" y="130.3">LD</text>
<text x="176" y="132.9">U/D</text>
<text x="176" y="137.9">ENP</text>
<text x="176" y="135.4">ENP</text>
<text x="185.3" y="135.4">Tc</text>
<text x="176" y="140.5">CK</text>
<text x="176" y="144.3">P0</text>
<text x="176" y="146.8">P1</text>
<text x="176" y="149.4">P2</text>
<text x="184.9" y="149.4">Q2</text>
<text x="184.9" y="146.8">Q1</text>
<text x="184.9" y="144.3">Q0</text>
<text x="176" y="151.9">P3</text>
<text x="184.9" y="151.9">Q3</text>
</g>
</svg>
